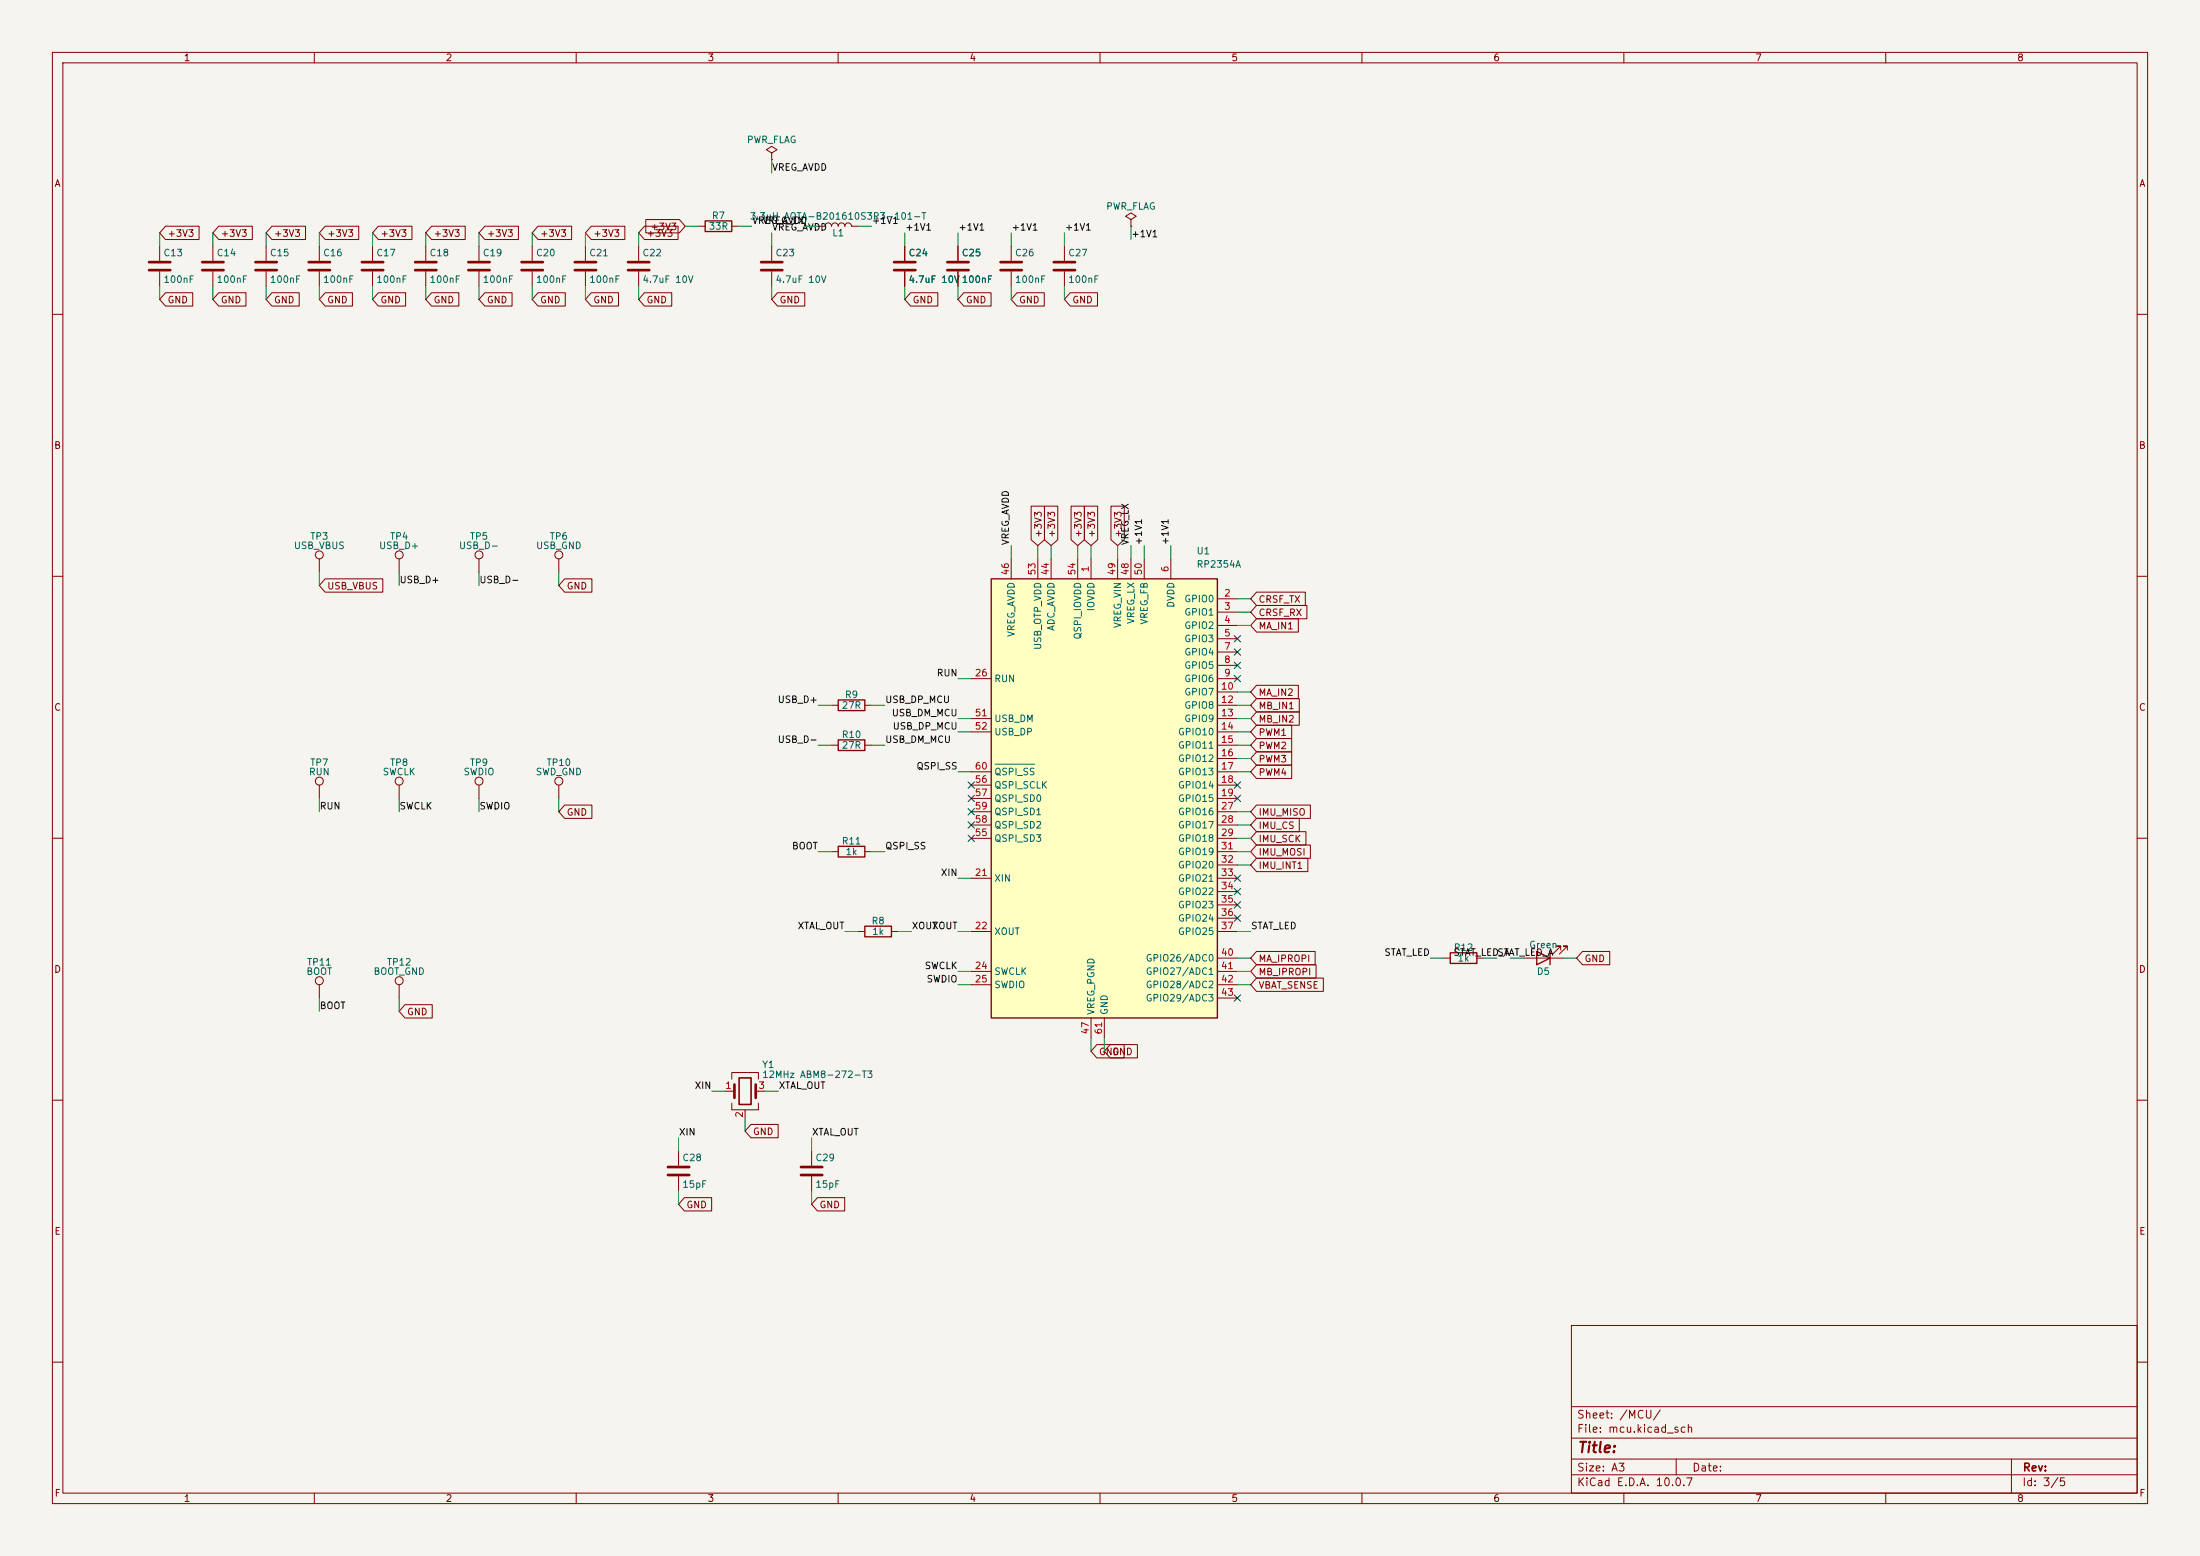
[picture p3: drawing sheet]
<svg xmlns="http://www.w3.org/2000/svg" width="420mm" height="297mm" viewBox="0 0 420 297" stroke-linecap="round" stroke-linejoin="round" font-family="sans-serif">
<path d="M0 0h420v297h-420z" fill="#f5f4ef" stroke="#f5f4ef" stroke-width=".19"/>
<g fill="none" stroke="#840000" stroke-width=".19">
<path d="M10 10h400v277h-400zM12 12h396v273h-396zM60 10v2M110 10v2M160 10v2M210 10v2M260 10v2M310 10v2M360 10v2M147.3 29.2l1-.6-1-.7-1 .7 1 .6v1.3M147.3 30.5h.1M30.5 47v2.8"/>
<path d="M30.5 51.8v2.8M50.8 47v2.8M50.8 51.8v2.8M91.4 47v2.8M91.4 51.8v2.8M101.6 47v2.8M101.6 51.8v2.8M111.8 47v2.8M111.8 51.8v2.8M121.9 47v2.8M121.9 51.8v2.8M147.3 47v2.8"/>
<path d="M147.3 51.8v2.8M156.2 43.2h1.3a.64 .64 0 0 1 .6-.7 .64 .64 0 0 1 .6 .7 .64 .64 0 0 1 .7-.7 .64 .64 0 0 1 .6 .7 .64 .64 0 0 1 .7-.7 .64 .64 0 0 1 .6 .7 .64 .64 0 0 1 .6-.7 .64 .64 0 0 1 .7 .7h1.2M182.9 47v2.8M182.9 51.8v2.8M203.2 47v2.8M203.2 51.8v2.8M215.9 41.9l1-.6-1-.7-1 .7 1 .6v1.3M215.9 43.2h.1M10 60h2M408 60h2M10 110h2M61 106.7v2.5"/>
<path d="M76.2 106.7v2.5M408 110h2M158.7 134.6h1.3M165.1 134.6h1.3M10 160h2M91.4 149.9v2.5M106.7 149.9v2.5M158.7 142.2h1.3M165.1 142.2h1.3M408 160h2M158.7 162.6h1.3M163.8 177.8h1.3"/>
<path d="M165.1 162.6h1.3M170.2 177.8h1.2M61 188v2.5M76.2 188v2.5M275.6 182.9h1.3M281.9 182.9h1.3M290.8 182.9h7.6M297.9 181.4v-.8h-.7h.7l-1.5 1.5M299.2 181.4v-.8h-.8h.8l-1.5 1.5M10 210h2M408 210h2M300 253h108v32h-108z"/>
<path d="M10 260h2M300 278.5h108M300 274.5h108M300 268.5h108M320 278.5v3M384 278.5v6.5M408 260h2M60 285v2M110 285v2M160 285v2M210 285v2M260 285v2"/>
<path d="M300 281.5h108M310 285v2M360 285v2"/>
<circle cx="61" cy="105.9" r=".76"/>
<circle cx="76.2" cy="105.9" r=".76"/>
<circle cx="91.4" cy="149.1" r=".76"/>
<circle cx="106.7" cy="149.1" r=".76"/>
<circle cx="61" cy="187.2" r=".76"/>
<circle cx="76.2" cy="187.2" r=".76"/>
</g>
<g fill="none" stroke="#840000" stroke-width=".51">
<path d="M28.4 50h4.1M28.4 51.6h4.1M48.8 50h4M48.8 51.6h4M89.4 50h4.1M89.4 51.6h4.1M99.6 50h4M99.6 51.6h4M109.7 50h4.1M109.7 51.6h4.1M119.9 50h4.1M119.9 51.6h4.1"/>
<path d="M145.3 50h4.1M145.3 51.6h4.1M180.8 50h4.1M180.8 51.6h4.1M201.2 50h4M201.2 51.6h4"/>
</g>
<path d="M160 133.6h5.1v2h-5.1zM160 141.2h5.1v2.1h-5.1zM160 161.5h5.1v2.1h-5.1zM165.1 176.8h5.1v2h-5.1zM276.9 181.9h5v2h-5zM293.4 181.6l2.5 1.3-2.5 1.3zM295.9 181.6v2.6" fill="none" stroke="#840000" stroke-width=".25"/>
<path d="M189.2 110.5h43.2v83.8h-43.2z" fill="#ffffc2"/>
<path d="M134.6 42.2h5.1v2h-5.1zM189.2 110.5h43.2v83.8h-43.2z" fill="none" stroke="#840000" stroke-width=".25"/>
<g fill="none" stroke="#840000" stroke-width=".19">
<path d="M31.6 43.2h6.4v2.5h-6.4l-1.1-1.2zM31.6 55.9h5.2v2.5h-5.2l-1.1-1.2zM40.6 47v2.8M40.6 51.8v2.8M41.8 55.9h5.2v2.5h-5.2l-1.2-1.2zM41.8 43.2h6.4v2.5h-6.4l-1.2-1.2zM51.9 43.2h6.4v2.5h-6.4l-1.1-1.2zM51.9 55.9h5.2v2.5h-5.2l-1.1-1.2zM61 47v2.8M61 51.8v2.8M62.1 43.2h6.4v2.5h-6.4l-1.1-1.2zM62.1 55.9h5.2v2.5h-5.2l-1.1-1.2z"/>
<path d="M71.1 47v2.8M71.1 51.8v2.8M72.2 43.2h6.4v2.5h-6.4l-1.1-1.2zM72.2 55.9h5.2v2.5h-5.2l-1.1-1.2zM81.3 47v2.8M81.3 51.8v2.8M82.4 43.2h6.4v2.5h-6.4l-1.1-1.2zM82.4 55.9h5.2v2.5h-5.2l-1.1-1.2zM92.6 55.9h5.2v2.5h-5.2l-1.2-1.2zM92.6 43.2h6.4v2.5h-6.4l-1.2-1.2zM102.7 55.9h5.2v2.5h-5.2l-1.1-1.2zM102.7 43.2h6.4v2.5h-6.4l-1.1-1.2z"/>
<path d="M112.9 43.2h6.4v2.5h-6.4l-1.1-1.2zM112.9 55.9h5.2v2.5h-5.2l-1.1-1.2zM123 55.9h5.2v2.5h-5.2l-1.1-1.2zM123 43.2h6.4v2.5h-6.4l-1.1-1.2zM123.3 41.9h6.4l1.1 1.3-1.1 1.3h-6.4zM133.3 43.2h1.3M139.7 43.2h1.3M148.4 55.9h5.2v2.5h-5.2l-1.1-1.2zM172.7 47v2.8M172.7 51.8v2.8M173.8 55.9h5.2v2.5h-5.2l-1.1-1.2zM182.9 47v2.8"/>
<path d="M182.9 51.8v2.8M184 55.9h5.2v2.5h-5.2l-1.1-1.2zM193 47v2.8M193 51.8v2.8M194.2 55.9h5.2v2.5h-5.2l-1.2-1.2zM204.3 55.9h5.2v2.5h-5.2l-1.1-1.2zM196.8 96.6h2.6v6.4l-1.3 1.1-1.3-1.1zM199.4 96.6h2.5v6.4l-1.2 1.1-1.3-1.1zM204.5 96.6h2.5v6.4l-1.3 1.1-1.2-1.1zM207 96.6h2.6v6.4l-1.3 1.1-1.3-1.1zM212.1 96.6h2.5v6.4l-1.2 1.1-1.3-1.1zM62.1 110.5h11v2.5h-11l-1.1-1.2z"/>
<path d="M91.4 106.7v2.5M106.7 106.7v2.5M107.8 110.5h5.2v2.5h-5.2l-1.1-1.2zM193 106.7v3.8M198.1 106.7v3.8M200.7 106.7v3.8M205.7 106.7v3.8M208.3 106.7v3.8M213.4 106.7v3.8M215.9 106.7v3.8M218.4 106.7v3.8M223.5 106.7v3.8"/>
<path d="M232.4 114.3h3.8M232.4 116.8h3.8M232.4 119.4h3.8M239.9 118.1h8v2.6h-8l-1.1-1.3zM239.9 115.6h9.6v2.5h-9.6l-1.1-1.3zM239.9 113h9.3v2.6h-9.3l-1.1-1.3zM185.4 129.5h3.8M185.4 137.2h3.8M185.4 139.7h3.8M232.4 121.9h3.8M232.4 124.5h3.8M232.4 127h3.8"/>
<path d="M232.4 129.5h3.8M232.4 132.1h3.8M232.4 134.6h3.8M232.4 137.2h3.8M232.4 139.7h3.8M239.9 138.4h6.7v2.6h-6.7l-1.1-1.3zM239.9 135.9h8.1v2.5h-8.1l-1.1-1.2zM239.9 133.3h8.1v2.6h-8.1l-1.1-1.3zM239.9 130.8h8v2.6h-8l-1.1-1.3zM61 149.9v2.5M76.2 149.9v2.5M107.8 153.7h5.2v2.5h-5.2l-1.1-1.3z"/>
<path d="M185.4 147.3h3.8M185.4 149.9h3.8M185.4 152.4h3.8M185.4 154.9h3.8M185.4 157.5h3.8M232.4 142.2h3.8M232.4 144.8h3.8M232.4 147.3h3.8M232.4 149.9h3.8M232.4 152.4h3.8M232.4 154.9h3.8M232.4 157.5h3.8"/>
<path d="M239.9 156.2h8.1v2.6h-8.1l-1.1-1.3zM239.9 143.5h6.7v2.6h-6.7l-1.1-1.3zM239.9 141h6.7v2.5h-6.7l-1.1-1.3zM239.9 153.7h10.3v2.5h-10.3l-1.1-1.3zM239.9 158.7h9.4v2.6h-9.4l-1.1-1.3zM239.9 146h6.7v2.6h-6.7l-1.1-1.3zM185.4 167.6h3.8M185.4 177.8h3.8M185.4 160h3.8M232.4 167.6h3.8M232.4 177.8h3.8M232.4 160h3.8"/>
<path d="M232.4 162.6h3.8M232.4 165.1h3.8M232.4 170.2h3.8M232.4 172.7h3.8M232.4 175.3h3.8M239.9 163.8h9.8v2.6h-9.8l-1.1-1.3zM239.9 161.3h10.3v2.5h-10.3l-1.1-1.2zM77.3 191.8h5.2v2.5h-5.2l-1.1-1.3zM185.4 185.4h3.8M185.4 188h3.8M208.3 194.3v3.8M209.4 199.4h5.2v2.5h-5.2l-1.1-1.2z"/>
<path d="M210.8 194.3v3.8M211.9 199.4h5.2v2.5h-5.2l-1.1-1.2zM232.4 185.4h3.8M232.4 188h3.8M232.4 182.9h3.8M232.4 190.5h3.8M239.9 186.7h12.7v2.5h-12.7l-1.1-1.2zM239.9 184.1h11.3v2.6h-11.3l-1.1-1.3zM239.9 181.6h11.2v2.6h-11.2l-1.1-1.3zM302.1 181.6h5.2v2.6h-5.2l-1.1-1.3zM129.5 219.7v2.8M138.4 208.3h1.8"/>
<path d="M139.7 206v-1.3h5.1v1.3M139.7 210.6v1.2h5.1v-1.2M142.2 211.8v1.6M143.4 214.6h5.2v2.6h-5.2l-1.2-1.3zM144.3 208.3h1.7M154.9 219.7v2.8M129.5 224.5v2.8M130.7 228.6h5.2v2.5h-5.2l-1.2-1.2zM154.9 224.5v2.8M156.1 228.6h5.2v2.5h-5.2l-1.2-1.2z"/>
<circle cx="91.4" cy="105.9" r=".76"/>
<circle cx="106.7" cy="105.9" r=".76"/>
<circle cx="61" cy="149.1" r=".76"/>
<circle cx="76.2" cy="149.1" r=".76"/>
</g>
<path d="M190 145.9h7.5" fill="none" stroke="#006464" stroke-width=".19"/>
<g fill="none" stroke="#840000" stroke-width=".51">
<path d="M38.6 50h4.1M38.6 51.6h4.1M58.9 50h4.1M58.9 51.6h4.1M69.1 50h4.1M69.1 51.6h4.1M79.2 50h4.1M79.2 51.6h4.1M170.7 50h4.1M170.7 51.6h4.1M191 50h4.1M191 51.6h4.1"/>
<path d="M140.2 207v2.6M144.3 207v2.6M127.5 222.8h4.1M127.5 224.3h4.1M152.9 222.8h4.1M152.9 224.3h4.1"/>
</g>
<path d="M141.1 205.7h2.3v5.1h-2.3z" fill="none" stroke="#840000" stroke-width=".3"/>
<g fill="none" stroke="#009600" stroke-width=".19">
<path d="M147.3 30.5v2.5M30.5 44.5v2.5M30.5 54.6v2.6M40.6 44.5v2.5M40.6 54.6v2.6M50.8 44.5v2.5M50.8 54.6v2.6M61 44.5v2.5M61 54.6v2.6M71.1 44.5v2.5M71.1 54.6v2.6M81.3 44.5v2.5"/>
<path d="M81.3 54.6v2.6M91.4 44.5v2.5M91.4 54.6v2.6M101.6 44.5v2.5M101.6 54.6v2.6M111.8 44.5v2.5M111.8 54.6v2.6M121.9 44.5v2.5M121.9 54.6v2.6M130.8 43.2h2.5M141 43.2h2.5M147.3 44.5v2.5"/>
<path d="M147.3 54.6v2.6M153.7 43.2h2.5M163.8 43.2h2.6M172.7 44.5v2.5M172.7 54.6v2.6M182.9 44.5v2.5M182.9 54.6v2.6M193 44.5v2.5M193 54.6v2.6M203.2 44.5v2.5M203.2 54.6v2.6M215.9 43.2v2.5"/>
<path d="M61 109.2v2.6M76.2 109.2v2.6M91.4 109.2v2.6M106.7 109.2v2.6M193 104.1v2.6M198.1 104.1v2.6M200.7 104.1v2.6M205.7 104.1v2.6M208.3 104.1v2.6M213.4 104.1v2.6M215.9 104.1v2.6M218.4 104.1v2.6"/>
<path d="M223.5 104.1v2.6M236.2 116.8h2.6M236.2 114.3h2.6M236.2 119.4h2.6M156.2 134.6h2.5M166.4 134.6h2.5M182.9 139.7h2.5M182.9 137.2h2.5M182.9 129.5h2.5M236.2 139.7h2.6M236.2 137.2h2.6M236.2 132.1h2.6"/>
<path d="M236.2 134.6h2.6M61 152.4v2.5M76.2 152.4v2.5M91.4 152.4v2.5M106.7 152.4v2.5M156.2 142.2h2.5M166.4 142.2h2.5M182.9 147.3h2.5M236.2 142.2h2.6M236.2 154.9h2.6M236.2 157.5h2.6M236.2 144.8h2.6"/>
<path d="M236.2 147.3h2.6M156.2 162.6h2.5M161.3 177.8h2.5M166.4 162.6h2.5M171.4 177.8h2.6M182.9 177.8h2.5M182.9 167.6h2.5M236.2 162.6h2.6M236.2 160h2.6M236.2 177.8h2.6M236.2 165.1h2.6M61 190.5v2.5"/>
<path d="M76.2 190.5v2.5M182.9 188h2.5M182.9 185.4h2.5M208.3 198.1v2.6M210.8 198.1v2.6M236.2 182.9h2.6M236.2 188h2.6M236.2 185.4h2.6M273 182.9h2.6M283.2 182.9h2.5M288.3 182.9h2.5M298.4 182.9h2.6"/>
<path d="M129.5 217.2v2.5M135.9 208.3h2.5M142.2 213.4v2.5M146 208.3h2.6M154.9 217.2v2.5M129.5 227.3v2.6M154.9 227.3v2.6"/>
</g>
<g fill="none" stroke="#000084" stroke-width=".19">
<path d="M235.6 121.3l1.2 1.2M235.6 123.9l1.2 1.2M235.6 126.4l1.2 1.2M235.6 128.9l1.2 1.2M236.8 121.3l-1.2 1.2M236.8 123.9l-1.2 1.2M236.8 126.4l-1.2 1.2M236.8 128.9l-1.2 1.2M184.8 159.4l1.2 1.2M184.8 156.9l1.2 1.2M184.8 154.3l1.2 1.2M184.8 149.3l1.2 1.2"/>
<path d="M184.8 151.8l1.2 1.2M186 159.4l-1.2 1.2M186 156.9l-1.2 1.2M186 154.3l-1.2 1.2M186 149.3l-1.2 1.2M186 151.8l-1.2 1.2M235.6 149.3l1.2 1.2M235.6 151.8l1.2 1.2M236.8 149.3l-1.2 1.2M236.8 151.8l-1.2 1.2M235.6 167l1.2 1.2M235.6 174.7l1.2 1.2"/>
<path d="M235.6 172.1l1.2 1.2M235.6 169.6l1.2 1.2M236.8 167l-1.2 1.2M236.8 174.7l-1.2 1.2M236.8 172.1l-1.2 1.2M236.8 169.6l-1.2 1.2M235.6 189.9l1.2 1.2M236.8 189.9l-1.2 1.2"/>
</g>
<text font-size="2" fill="#840000" x="301" y="277.8">Title:</text>
<g font-size="1.5" fill="#840000">
<text x="300.9" y="273.8">File: mcu.kicad_sch</text>
<text x="300.9" y="271.1">Sheet: /MCU/</text>
<text x="300.9" y="281.2">Size: A3</text>
<text x="322.9" y="281.2">Date:</text>
<text x="386" y="281.2">Rev:</text>
<text x="300.9" y="284">KiCad E.D.A. 10.0.7</text>
<text x="385.9" y="284">Id: 3/5</text>
</g>
<g font-size="1.3" fill="#840000">
<text x="35" y="12">1</text>
<text x="85" y="12">2</text>
<text x="135" y="12">3</text>
<text x="185" y="12">4</text>
<text x="235" y="12">5</text>
<text x="285" y="12">6</text>
<text x="335" y="12">7</text>
<text x="385" y="12">8</text>
<text x="10.3" y="36">A</text>
<text x="408.3" y="36">A</text>
<text x="31.9" y="45.5">+3V3</text>
<text x="42" y="45.5">+3V3</text>
<text x="52.2" y="45.5">+3V3</text>
<text x="62.4" y="45.5">+3V3</text>
<text x="72.5" y="45.5">+3V3</text>
<text x="82.7" y="45.5">+3V3</text>
<text x="92.8" y="45.5">+3V3</text>
<text x="103" y="45.5">+3V3</text>
<text x="113.2" y="45.5">+3V3</text>
<text x="123.3" y="45.5">+3V3</text>
<text x="124.1" y="44.2">+3V3</text>
<text x="31.9" y="58.2">GND</text>
<text x="42" y="58.2">GND</text>
<text x="52.2" y="58.2">GND</text>
<text x="62.4" y="58.2">GND</text>
<text x="72.5" y="58.2">GND</text>
<text x="82.7" y="58.2">GND</text>
<text x="92.8" y="58.2">GND</text>
<text x="103" y="58.2">GND</text>
<text x="113.2" y="58.2">GND</text>
<text x="123.3" y="58.2">GND</text>
<text x="148.7" y="58.2">GND</text>
<text x="174.1" y="58.2">GND</text>
<text x="184.3" y="58.2">GND</text>
<text x="194.4" y="58.2">GND</text>
<text x="204.6" y="58.2">GND</text>
<text x="10.2" y="86">B</text>
<text x="408.2" y="86">B</text>
<text x="199.2" y="102.7" transform="rotate(-90 199.2 102.7)">+3V3</text>
<text x="201.7" y="102.7" transform="rotate(-90 201.7 102.7)">+3V3</text>
<text x="206.8" y="102.7" transform="rotate(-90 206.8 102.7)">+3V3</text>
<text x="209.3" y="102.7" transform="rotate(-90 209.3 102.7)">+3V3</text>
<text x="214.4" y="102.7" transform="rotate(-90 214.4 102.7)">+3V3</text>
<text x="62.4" y="112.8">USB_VBUS</text>
<text x="108.1" y="112.8">GND</text>
<text x="240.2" y="117.9">CRSF_RX</text>
<text x="240.2" y="115.4">CRSF_TX</text>
<text x="240.2" y="120.4">MA_IN1</text>
<text x="10.2" y="136">C</text>
<text x="240.2" y="135.7">MB_IN1</text>
<text x="240.2" y="133.1">MA_IN2</text>
<text x="408.2" y="136">C</text>
<text x="240.2" y="143.3">PWM2</text>
<text x="240.2" y="140.8">PWM1</text>
<text x="240.2" y="138.2">MB_IN2</text>
<text x="240.2" y="145.8">PWM3</text>
<text x="240.2" y="148.4">PWM4</text>
<text x="108.1" y="156">GND</text>
<text x="240.2" y="156">IMU_MISO</text>
<text x="240.2" y="158.5">IMU_CS</text>
<text x="240.2" y="161.1">IMU_SCK</text>
<text x="240.2" y="166.2">IMU_INT1</text>
<text x="240.2" y="163.6">IMU_MOSI</text>
<text x="10.2" y="186">D</text>
<text x="240.2" y="183.9">MA_IPROPI</text>
<text x="302.4" y="183.9">GND</text>
<text x="408.2" y="186">D</text>
<text x="240.2" y="189">VBAT_SENSE</text>
<text x="240.2" y="186.5">MB_IPROPI</text>
<text x="77.6" y="194.1">GND</text>
<text x="209.7" y="201.7">GND</text>
<text x="212.2" y="201.7">GND</text>
<text x="143.6" y="217">GND</text>
<text x="130.9" y="230.9">GND</text>
<text x="156.3" y="230.9">GND</text>
<text x="10.3" y="236">E</text>
<text x="408.3" y="236">E</text>
<text x="10.3" y="286">F</text>
<text x="35" y="287">1</text>
<text x="85" y="287">2</text>
<text x="135" y="287">3</text>
<text x="185" y="287">4</text>
<text x="235" y="287">5</text>
<text x="285" y="287">6</text>
<text x="335" y="287">7</text>
<text x="385" y="287">8</text>
<text x="408.3" y="286">F</text>
</g>
<g font-size="1.3" fill="#006464">
<text x="142.5" y="27.6">PWR_FLAG</text>
<text x="211.1" y="40.3">PWR_FLAG</text>
<text x="135.2" y="44.1">33R</text>
<text x="135.8" y="42.1">R7</text>
<text x="143.1" y="42.2">3.3uH AOTA-B201610S3R3-101-T</text>
<text x="158.8" y="45.4">L1</text>
<text x="31.1" y="49.2">C13</text>
<text x="41.3" y="49.2">C14</text>
<text x="51.4" y="49.2">C15</text>
<text x="61.6" y="49.2">C16</text>
<text x="71.7" y="49.2">C17</text>
<text x="81.9" y="49.2">C18</text>
<text x="92.1" y="49.2">C19</text>
<text x="102.2" y="49.2">C20</text>
<text x="112.4" y="49.2">C21</text>
<text x="122.5" y="49.2">C22</text>
<text x="147.9" y="49.2">C23</text>
<text x="173.3" y="49.2">C24</text>
<text x="183.5" y="49.2">C25</text>
<text x="193.7" y="49.2">C26</text>
<text x="203.8" y="49.2">C27</text>
<text x="31.1" y="54.3">100nF</text>
<text x="41.3" y="54.3">100nF</text>
<text x="51.4" y="54.3">100nF</text>
<text x="61.6" y="54.3">100nF</text>
<text x="71.7" y="54.3">100nF</text>
<text x="81.9" y="54.3">100nF</text>
<text x="92.1" y="54.3">100nF</text>
<text x="102.2" y="54.3">100nF</text>
<text x="112.4" y="54.3">100nF</text>
<text x="122.5" y="54.3">4.7uF 10V</text>
<text x="147.9" y="54.3">4.7uF 10V</text>
<text x="173.3" y="54.3">4.7uF 10V 100nF</text>
<text x="193.7" y="54.3">100nF</text>
<text x="203.8" y="54.3">100nF</text>
<text x="56" y="105.1">USB_VBUS</text>
<text x="59.1" y="103.3">TP3</text>
<text x="72.3" y="105.1">USB_D+</text>
<text x="74.3" y="103.3">TP4</text>
<text x="87.5" y="105.1">USB_D-</text>
<text x="89.6" y="103.3">TP5</text>
<text x="102.2" y="105.1">USB_GND</text>
<text x="104.8" y="103.3">TP6</text>
<text x="228.3" y="106.1">U1</text>
<text x="228.3" y="108.7">RP2354A</text>
<text x="209.2" y="116.8" transform="rotate(-90 209.2 116.8)">IOVDD</text>
<text x="214.3" y="120" transform="rotate(-90 214.3 120)">VREG_VIN</text>
<text x="216.9" y="119.2" transform="rotate(-90 216.9 119.2)">VREG_LX</text>
<text x="219.4" y="119.3" transform="rotate(-90 219.4 119.3)">VREG_FB</text>
<text x="224.5" y="116.1" transform="rotate(-90 224.5 116.1)">DVDD</text>
<text x="226" y="115.3">GPIO0</text>
<text x="226" y="117.8">GPIO1</text>
<text x="194" y="121.7" transform="rotate(-90 194 121.7)">VREG_AVDD</text>
<text x="199.1" y="124.2" transform="rotate(-90 199.1 124.2)">USB_OTP_VDD</text>
<text x="201.6" y="120.5" transform="rotate(-90 201.6 120.5)">ADC_AVDD</text>
<text x="206.7" y="122.2" transform="rotate(-90 206.7 122.2)">QSPI_IOVDD</text>
<text x="226" y="120.3">GPIO2</text>
<text x="226" y="122.9">GPIO3</text>
<text x="226" y="125.4">GPIO4</text>
<text x="189.7" y="130.5">RUN</text>
<text x="226" y="128">GPIO5</text>
<text x="226" y="130.5">GPIO6</text>
<text x="160.6" y="135.6">27R</text>
<text x="161.2" y="133.6">R9</text>
<text x="226" y="133">GPIO7</text>
<text x="226" y="135.6">GPIO8</text>
<text x="160.6" y="141.2">R10</text>
<text x="160.6" y="143.2">27R</text>
<text x="189.7" y="138.1">USB_DM</text>
<text x="189.7" y="140.7">USB_DP</text>
<text x="224.8" y="140.7">GPIO10</text>
<text x="224.8" y="143.2">GPIO11</text>
<text x="226" y="138.1">GPIO9</text>
<text x="58.9" y="148.3">RUN</text>
<text x="59.1" y="146.5">TP7</text>
<text x="73" y="148.3">SWCLK</text>
<text x="74.3" y="146.5">TP8</text>
<text x="88.4" y="148.3">SWDIO</text>
<text x="89.6" y="146.5">TP9</text>
<text x="102.2" y="148.3">SWD_GND</text>
<text x="104.2" y="146.5">TP10</text>
<text x="189.7" y="148.3">QSPI_SS</text>
<text x="224.8" y="145.7">GPIO12</text>
<text x="224.8" y="148.3">GPIO13</text>
<text x="189.7" y="150.8">QSPI_SCLK</text>
<text x="189.7" y="153.4">QSPI_SD0</text>
<text x="189.7" y="155.9">QSPI_SD1</text>
<text x="224.8" y="150.8">GPIO14</text>
<text x="224.8" y="153.4">GPIO15</text>
<text x="224.8" y="155.9">GPIO16</text>
<text x="160.6" y="161.5">R11</text>
<text x="189.7" y="161">QSPI_SD3</text>
<text x="189.7" y="158.4">QSPI_SD2</text>
<text x="224.8" y="158.4">GPIO17</text>
<text x="224.8" y="161">GPIO18</text>
<text x="161.3" y="163.5">1k</text>
<text x="224.8" y="163.5">GPIO19</text>
<text x="224.8" y="166.1">GPIO20</text>
<text x="189.7" y="168.6">XIN</text>
<text x="224.8" y="168.6">GPIO21</text>
<text x="224.8" y="171.1">GPIO22</text>
<text x="224.8" y="173.7">GPIO23</text>
<text x="166.3" y="176.7">R8</text>
<text x="166.4" y="178.8">1k</text>
<text x="189.7" y="178.8">XOUT</text>
<text x="224.8" y="176.2">GPIO24</text>
<text x="224.8" y="178.8">GPIO25</text>
<text x="58.5" y="184.6">TP11</text>
<text x="73.7" y="184.6">TP12</text>
<text x="218.6" y="183.8">GPIO26/ADC0</text>
<text x="277.4" y="181.8">R12</text>
<text x="278.2" y="183.8">1k</text>
<text x="291.8" y="181.3">Green</text>
<text x="58.4" y="186.4">BOOT</text>
<text x="71.2" y="186.4">BOOT_GND</text>
<text x="189.7" y="186.4">SWCLK</text>
<text x="189.7" y="188.9">SWDIO</text>
<text x="218.6" y="186.4">GPIO27/ADC1</text>
<text x="218.6" y="188.9">GPIO28/ADC2</text>
<text x="218.6" y="191.5">GPIO29/ADC3</text>
<text x="293.3" y="186.4">D5</text>
<text x="209.2" y="193.8" transform="rotate(-90 209.2 193.8)">VREG_PGND</text>
<text x="211.8" y="193.8" transform="rotate(-90 211.8 193.8)">GND</text>
<text x="145.4" y="204.2">Y1</text>
<text x="145.4" y="206.1">12MHz ABM8-272-T3</text>
<text x="130.2" y="221.9">C28</text>
<text x="155.6" y="221.9">C29</text>
<text x="130.2" y="227">15pF</text>
<text x="155.6" y="227">15pF</text>
</g>
<g font-size="1.3" fill="#0f0f0f">
<text x="147.3" y="32.9">VREG_AVDD</text>
<text x="145.5" y="43.1">VREG_LX</text>
<text x="147.3" y="44.3">VREG_AVDD</text>
<text x="166.3" y="43.1">+1V1</text>
<text x="172.7" y="44.3">+1V1</text>
<text x="182.9" y="44.3">+1V1</text>
<text x="193" y="44.3">+1V1</text>
<text x="203.2" y="44.3">+1V1</text>
<text x="215.9" y="45.6">+1V1</text>
<text x="192.9" y="104.2" transform="rotate(-90 192.9 104.2)">VREG_AVDD</text>
<text x="215.8" y="104.2" transform="rotate(-90 215.8 104.2)">VREG_LX</text>
<text x="218.3" y="104.2" transform="rotate(-90 218.3 104.2)">+1V1</text>
<text x="223.4" y="104.2" transform="rotate(-90 223.4 104.2)">+1V1</text>
<text x="76.2" y="111.6">USB_D+</text>
<text x="91.4" y="111.6">USB_D-</text>
<text x="178.7" y="129.4">RUN</text>
<text x="148.4" y="134.5">USB_D+</text>
<text x="168.9" y="134.5">USB_DP_MCU</text>
<text x="170.1" y="137">USB_DM_MCU</text>
<text x="148.4" y="142.1">USB_D-</text>
<text x="168.9" y="142.1">USB_DM_MCU</text>
<text x="170.3" y="139.6">USB_DP_MCU</text>
<text x="174.9" y="147.2">QSPI_SS</text>
<text x="60.9" y="154.8">RUN</text>
<text x="76.2" y="154.8">SWCLK</text>
<text x="91.4" y="154.8">SWDIO</text>
<text x="151.1" y="162.4">BOOT</text>
<text x="168.9" y="162.4">QSPI_SS</text>
<text x="179.5" y="167.5">XIN</text>
<text x="152.2" y="177.7">XTAL_OUT</text>
<text x="174" y="177.7">XOUT</text>
<text x="177.8" y="177.7">XOUT</text>
<text x="238.7" y="177.7">STAT_LED</text>
<text x="176.4" y="185.3">SWCLK</text>
<text x="264.2" y="182.8">STAT_LED</text>
<text x="277.4" y="182.8">STAT_LED_A</text>
<text x="285.7" y="182.8">STAT_LED_A</text>
<text x="176.8" y="187.8">SWDIO</text>
<text x="60.9" y="192.9">BOOT</text>
<text x="132.5" y="208.2">XIN</text>
<text x="148.6" y="208.2">XTAL_OUT</text>
<text x="129.5" y="217">XIN</text>
<text x="154.9" y="217">XTAL_OUT</text>
</g>
<g font-size="1.3" fill="#a90000">
<text x="192.9" y="109.9" transform="rotate(-90 192.9 109.9)">46</text>
<text x="198" y="109.9" transform="rotate(-90 198 109.9)">53</text>
<text x="200.5" y="109.9" transform="rotate(-90 200.5 109.9)">44</text>
<text x="205.6" y="109.9" transform="rotate(-90 205.6 109.9)">54</text>
<text x="208.1" y="109.3" transform="rotate(-90 208.1 109.3)">1</text>
<text x="213.2" y="109.9" transform="rotate(-90 213.2 109.9)">49</text>
<text x="215.8" y="109.9" transform="rotate(-90 215.8 109.9)">48</text>
<text x="218.3" y="109.9" transform="rotate(-90 218.3 109.9)">50</text>
<text x="223.4" y="109.3" transform="rotate(-90 223.4 109.3)">6</text>
<text x="233.6" y="114.2">2</text>
<text x="233.6" y="116.7">3</text>
<text x="233.6" y="119.2">4</text>
<text x="233.6" y="121.8">5</text>
<text x="233.6" y="124.3">7</text>
<text x="186" y="129.4">26</text>
<text x="233" y="131.9">10</text>
<text x="233.6" y="126.9">8</text>
<text x="233.6" y="129.4">9</text>
<text x="186" y="137">51</text>
<text x="233" y="134.5">12</text>
<text x="233" y="137">13</text>
<text x="186" y="139.6">52</text>
<text x="233" y="139.6">14</text>
<text x="233" y="142.1">15</text>
<text x="186" y="149.7">56</text>
<text x="186" y="147.2">60</text>
<text x="233" y="144.6">16</text>
<text x="233" y="147.2">17</text>
<text x="233" y="149.7">18</text>
<text x="186" y="152.3">57</text>
<text x="186" y="154.8">59</text>
<text x="233" y="152.3">19</text>
<text x="233" y="154.8">27</text>
<text x="186" y="159.9">55</text>
<text x="186" y="157.3">58</text>
<text x="233" y="157.3">28</text>
<text x="233" y="159.9">29</text>
<text x="186" y="167.5">21</text>
<text x="233" y="162.4">31</text>
<text x="233" y="165">32</text>
<text x="233" y="167.5">33</text>
<text x="233" y="170">34</text>
<text x="233" y="172.6">35</text>
<text x="186" y="177.7">22</text>
<text x="233" y="175.1">36</text>
<text x="233" y="177.7">37</text>
<text x="186" y="185.3">24</text>
<text x="233" y="182.7">40</text>
<text x="233" y="185.3">41</text>
<text x="186" y="187.8">25</text>
<text x="233" y="187.8">42</text>
<text x="233" y="190.4">43</text>
<text x="208.1" y="197.6" transform="rotate(-90 208.1 197.6)">47</text>
<text x="210.7" y="197.6" transform="rotate(-90 210.7 197.6)">61</text>
<text x="138.3" y="208.1">1</text>
<text x="144.7" y="208.1">3</text>
<text x="142.1" y="213.5" transform="rotate(-90 142.1 213.5)">2</text>
</g>
</svg>
